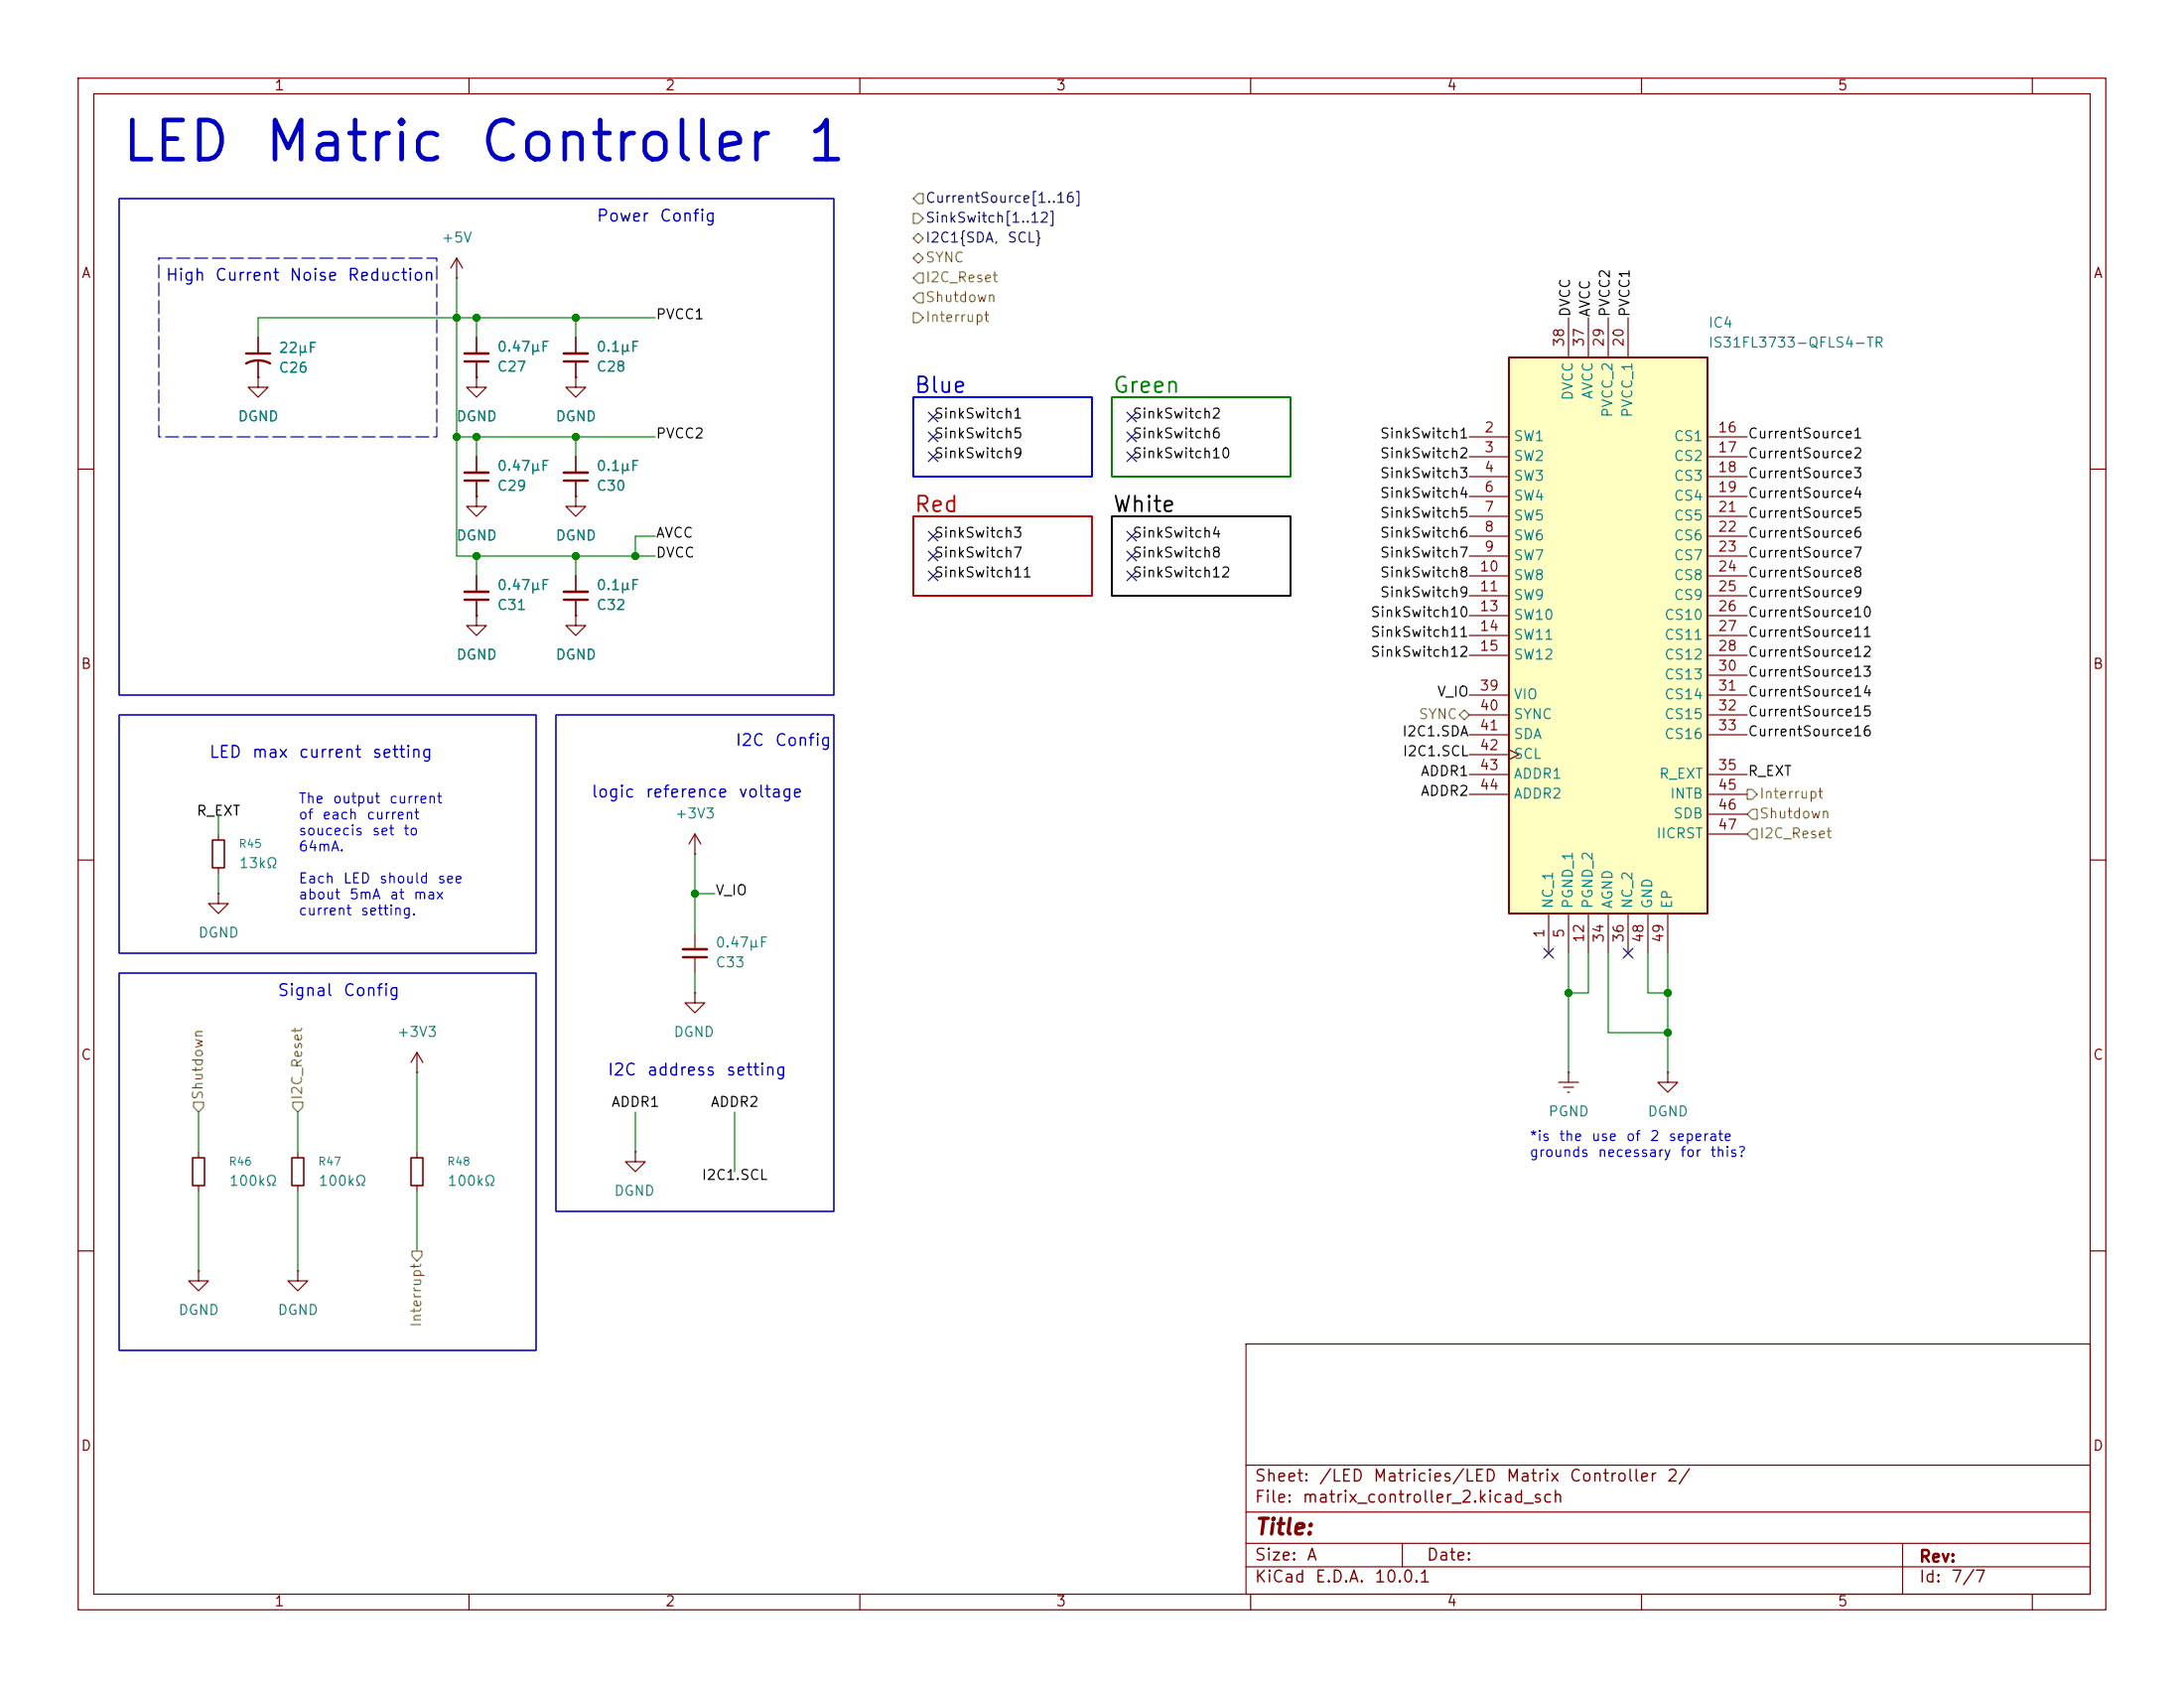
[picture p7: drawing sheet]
<svg xmlns="http://www.w3.org/2000/svg" width="279mm" height="216mm" viewBox="0 0 279 216" stroke-linecap="round" stroke-linejoin="round" font-family="sans-serif">
<g fill="none" stroke="#840000" stroke-width=".15">
<path d="M10 10h259.4v195.9h-259.4zM12 12h255.4v191.9h-255.4zM60 10v2M110 10v2M160 10v2M210 10v2M260 10v2M58.4 35.6h.1M58.4 33l-.7 1.3M58.4 33l.8 1.3M58.4 33v2.6M33 48.3v1.2h-1.3l1.3 1.3 1.3-1.3h-1.3"/>
<path d="M33 48.3h.1M61 48.3v1.2h1.2l-1.2 1.3-1.3-1.3h1.3M61 48.3h.1M61 43.2v2M61 46.2v2.1M61 58.4v2.1M73.7 48.3v1.2h1.2l-1.2 1.3-1.3-1.3h1.3M73.7 48.3h.1M73.7 43.2v2M73.7 46.2v2.1M73.7 58.4v2.1M10 60h2"/>
<path d="M61 78.7v1.3h1.2l-1.2 1.3-1.3-1.3h1.3M61 78.7h.1M61 63.5v1.3h1.2l-1.2 1.2-1.3-1.2h1.3M61 63.5h.1M61 61.5v2M61 73.7v2M61 76.7v2M73.7 78.7v1.3h1.2l-1.2 1.3-1.3-1.3h1.3M73.7 78.7h.1M73.7 63.5v1.3h1.2l-1.2 1.2-1.3-1.2h1.3M73.7 63.5h.1M73.7 61.5v2"/>
<path d="M73.7 73.7v2M73.7 76.7v2M267.4 60h2M10 110h2M27.9 114.3v1.3h1.3l-1.3 1.2-1.2-1.2h1.2M27.9 114.3h.1M27.9 106.7v.7M27.9 111v.8M88.9 109.2h.1M88.9 106.7l.8 1.3M88.9 106.7l-.8 1.3M88.9 106.7v2.5"/>
<path d="M267.4 110h2M53.3 137.2h.1M53.3 134.6v2.6M53.3 134.6l-.7 1.3M53.3 134.6l.8 1.3M88.9 127v1.3h1.3l-1.3 1.2-1.3-1.2h1.3M88.9 127h.1M199.4 138.4h2.5M200 139.1h1.3M200.5 139.7h.3M200.7 137.2h.1M200.7 137.2v1.2"/>
<path d="M213.4 137.2v1.2h1.2l-1.2 1.3-1.3-1.3h1.3M213.4 137.2h.1M25.4 147.3v.8M25.4 151.6v.8M38.1 147.3v.8M38.1 151.6v.8M53.3 147.3v.8M53.3 151.6v.8M81.3 147.3v1.3h1.2l-1.2 1.3-1.3-1.3h1.3M81.3 147.3h.1M10 160h2M25.4 162.6v1.2h1.3l-1.3 1.3-1.3-1.3h1.3"/>
<path d="M25.4 162.6h.1M38.1 162.6v1.2h1.3l-1.3 1.3-1.3-1.3h1.3M38.1 162.6h.1M159.4 171.9h108v32h-108zM267.4 160h2M159.4 197.4h108M159.4 193.4h108M159.4 187.4h108M179.4 197.4v3M243.4 197.4v6.5M60 203.9v2M110 203.9v2"/>
<path d="M159.4 200.4h108M160 203.9v2M210 203.9v2M260 203.9v2"/>
</g>
<path d="M59.4 46.2h3.1M72.1 46.2h3.1M59.4 61.5h3.1M59.4 76.7h3.1M72.1 61.5h3.1M72.1 76.7h3.1" fill="none" stroke="#840000" stroke-width=".3"/>
<path d="M59.4 45.2h3.1M72.1 45.2h3.1M59.4 60.5h3.1M59.4 75.7h3.1M72.1 60.5h3.1M72.1 75.7h3.1" fill="none" stroke="#840000" stroke-width=".33"/>
<path d="M27.2 107.4h1.5v3.6h-1.5zM24.6 148.1h1.6v3.5h-1.6zM37.3 148.1h1.6v3.5h-1.6zM52.6 148.1h1.5v3.5h-1.5z" fill="none" stroke="#840000" stroke-width=".2"/>
<path d="M193 45.7h25.4v71.1h-25.4z" fill="#ffffc2"/>
<path d="M193 45.7h25.4v71.1h-25.4z" fill="none" stroke="#840000" stroke-width=".25"/>
<g fill="none" stroke="#840000" stroke-width=".15">
<path d="M33 48.3h.1M33 43.2v2M33 46.2v2.1M61 48.3h.1M61 43.2v2M61 46.2v2.1M61 58.4v2.1M73.7 48.3h.1M73.7 43.2v2M73.7 46.2v2.1M73.7 58.4v2.1M188 55.9h5"/>
<path d="M188 58.4h5M200.7 40.6v5.1M203.2 40.6v5.1M205.7 40.6v5.1M208.3 40.6v5.1M218.4 55.9h5.1M218.4 58.4h5.1M61 63.5h.1M61 78.7h.1M61 61.5v2M61 73.7v2M61 76.7v2"/>
<path d="M73.7 63.5h.1M73.7 78.7h.1M73.7 61.5v2M73.7 73.7v2M73.7 76.7v2M188 61h5M188 63.5h5M188 66h5M188 68.6h5M188 71.1h5M188 73.7h5M188 76.2h5"/>
<path d="M188 78.7h5M218.4 61h5.1M218.4 63.5h5.1M218.4 66h5.1M218.4 68.6h5.1M218.4 71.1h5.1M218.4 73.7h5.1M218.4 76.2h5.1M218.4 78.7h5.1M188 81.3h5M188 83.8h5M188 88.9h5"/>
<path d="M188 91.4h5M188 94h5M188 99.1h5M188 96.5h5M193 95.9l1.3 .6-1.3 .7M218.4 81.3h5.1M218.4 83.8h5.1M218.4 86.4h5.1M218.4 88.9h5.1M218.4 91.4h5.1M218.4 94h5.1M218.4 99.1h5.1"/>
<path d="M88.9 119.4v2M188 101.6h5M198.1 116.8v5.1M200.7 116.8v5.1M203.2 116.8v5.1M205.7 116.8v5.1M208.3 116.8v5.1M210.8 116.8v5.1M213.4 116.8v5.1M218.4 101.6h5.1M218.4 104.1h5.1M218.4 106.7h5.1"/>
<path d="M88.9 122.4v2.1"/>
</g>
<path d="M31.5 46.5a3.2 3.2 0 0 1 3 0M31.5 45.2h3M87.4 122.4h3" fill="none" stroke="#840000" stroke-width=".3"/>
<path d="M87.4 121.4h3" fill="none" stroke="#840000" stroke-width=".33"/>
<g fill="none" stroke="#848400" stroke-width=".15">
<path d="M116.8 33l.7-.6 .6 .6-.6 .7zM116.8 30.5l.7-.7 .6 .7-.6 .6zM116.8 27.3h.7l.6 .6-.6 .7h-.7zM117.5 37.5h.6v1.2h-.6l-.7-.6zM117.5 34.9h.6v1.3h-.6l-.7-.6zM117.5 24.8h.6v1.2h-.6l-.7-.6zM116.8 40h.7l.6 .6-.6 .7h-.7zM186.7 91.4l.6-.6 .7 .6-.7 .7zM223.5 101h.7l.6 .6-.6 .6h-.7zM224.2 106h.6v1.3h-.6l-.7-.6zM224.2 103.5h.6v1.3h-.6l-.7-.7zM24.8 141h1.2v.6l-.6 .6-.6-.6z"/>
<path d="M37.5 141h1.2v.6l-.6 .6-.6-.6zM52.7 160h1.3v.7l-.7 .6-.6-.6z"/>
</g>
<g fill="none" stroke="#008400" stroke-width=".15">
<path d="M58.4 35.6v35.5h25.4M58.4 55.9h25.4M61 40.6v2.6M61 55.9v2.5M73.7 40.6v2.6M73.7 55.9v2.5M83.8 40.6h-50.8v2.6M61 71.1v2.6M73.7 71.1v2.6M83.8 68.6h-2.5v2.5M27.9 104.1v2.6M27.9 111.8v2.5"/>
<path d="M88.9 109.2v10.2M88.9 114.3h2.5M53.3 137.2v10.1M88.9 124.5v2.5M200.7 121.9v15.3M203.2 121.9v5.1h-2.5M205.7 121.9v10.2h7.7M210.8 121.9v5.1h2.6M213.4 121.9v15.3M25.4 142.2v5.1M25.4 152.4v10.2M38.1 142.2v5.1"/>
<path d="M38.1 152.4v10.2M53.3 152.4v7.6M81.3 142.2v5.1M94 142.2v7.7"/>
</g>
<g fill="none" stroke="#000084" stroke-width=".15">
<path d="M118.8 57.8l1.2 1.2M118.8 52.7l1.2 1.2M118.8 55.3l1.2 1.2M120 57.8l-1.2 1.2M120 52.7l-1.2 1.2M120 55.3l-1.2 1.2M144.2 52.7l1.2 1.2M144.2 57.8l1.2 1.2M144.2 55.3l1.2 1.2M145.4 52.7l-1.2 1.2M145.4 57.8l-1.2 1.2M145.4 55.3l-1.2 1.2"/>
<path d="M118.8 68l1.2 1.2M118.8 73.1l1.2 1.2M118.8 70.5l1.2 1.2M120 68l-1.2 1.2M120 73.1l-1.2 1.2M120 70.5l-1.2 1.2M144.2 68l1.2 1.2M144.2 73.1l1.2 1.2M144.2 70.5l1.2 1.2M145.4 68l-1.2 1.2M145.4 73.1l-1.2 1.2M145.4 70.5l-1.2 1.2"/>
<path d="M197.5 121.3l1.2 1.2M198.7 121.3l-1.2 1.2M207.7 121.3l1.2 1.2M208.9 121.3l-1.2 1.2"/>
</g>
<path d="M15.2 25.4h91.5v63.5h-91.5zM15.2 91.4h53.4v30.5h-53.4zM71.1 91.4h35.6v63.5h-35.6zM15.2 124.5h53.4v48.2h-53.4z" fill="none" stroke="#0000c2" stroke-width=".2"/>
<path d="M116.8 66h22.9v10.2h-22.9z" fill="none" stroke="#c20000" stroke-width=".25"/>
<path d="M142.2 66h22.9v10.2h-22.9z" fill="none" stroke="#000" stroke-width=".25"/>
<path d="M20.3 33h35.6v22.9h-35.6z" fill="none" stroke="#0000c2" stroke-width=".15" stroke-dasharray="1.7 .6"/>
<path d="M142.2 50.8h22.9v10.2h-22.9z" fill="none" stroke="#008400" stroke-width=".25"/>
<path d="M116.8 50.8h22.9v10.2h-22.9z" fill="none" stroke="#00f" stroke-width=".25"/>
<g fill="#008400" stroke="#008400" stroke-width=".13">
<circle cx="213.4" cy="132.1" r=".46"/>
<circle cx="213.4" cy="127" r=".46"/>
<circle cx="200.7" cy="127" r=".46"/>
<circle cx="61" cy="71.1" r=".46"/>
<circle cx="73.7" cy="55.9" r=".46"/>
<circle cx="73.7" cy="71.1" r=".46"/>
<circle cx="58.4" cy="40.6" r=".46"/>
<circle cx="73.7" cy="40.6" r=".46"/>
<circle cx="61" cy="40.6" r=".46"/>
<circle cx="81.3" cy="71.1" r=".46"/>
<circle cx="61" cy="55.9" r=".46"/>
<circle cx="58.4" cy="55.9" r=".46"/>
<circle cx="88.9" cy="114.3" r=".46"/>
</g>
<g font-size="5" fill="#0000c2">
<text x="15.2" y="21.9">LED</text>
<text x="33.5" y="21.9">Matric</text>
<text x="61" y="21.9">Controller</text>
<text x="102.9" y="21.9">1</text>
</g>
<text font-size="2" fill="#0000c2" x="116.8" y="50.8">Blue</text>
<text font-size="2" fill="#008400" x="142.2" y="50.8">Green</text>
<text font-size="2" fill="#c20000" x="116.8" y="66">Red</text>
<text font-size="2" x="142.2" y="66">White</text>
<text font-size="2" fill="#840000" x="160.4" y="196.8">Title:</text>
<g font-size="1.5" fill="#0000c2">
<text x="76.2" y="28.7">Power</text>
<text x="84.3" y="28.7">Config</text>
<text x="21.1" y="36.3">High</text>
<text x="27.4" y="36.3">Current</text>
<text x="36.9" y="36.3">Noise</text>
<text x="44.4" y="36.3">Reduction</text>
<text x="94" y="95.8">I2C</text>
<text x="99" y="95.8">Config</text>
<text x="26.7" y="97.3">LED</text>
<text x="32.1" y="97.3">max</text>
<text x="38.1" y="97.3">current</text>
<text x="47.5" y="97.3">setting</text>
<text x="75.6" y="102.4">logic</text>
<text x="82.5" y="102.4">reference</text>
<text x="94.4" y="102.4">voltage</text>
<text x="35.4" y="127.8">Signal</text>
<text x="43.8" y="127.8">Config</text>
<text x="77.6" y="137.9">I2C</text>
<text x="82.7" y="137.9">address</text>
<text x="92.8" y="137.9">setting</text>
</g>
<g font-size="1.5" fill="#840000">
<text x="160.4" y="189.9">Sheet:</text>
<text x="168.6" y="189.9">/LED</text>
<text x="175.6" y="189.9">Matricies/LED</text>
<text x="192.6" y="189.9">Matrix</text>
<text x="200.7" y="189.9">Controller</text>
<text x="213.1" y="189.9">2/</text>
<text x="160.4" y="192.6">File:</text>
<text x="166.5" y="192.6">matrix_controller_2.kicad_sch</text>
<text x="160.4" y="202.8">KiCad</text>
<text x="160.4" y="200">Size:</text>
<text x="167.1" y="200">A</text>
<text x="168.1" y="202.8">E.D.A.</text>
<text x="175.7" y="202.8">10.0.1</text>
<text x="182.4" y="200">Date:</text>
<text x="245.4" y="200.2">Rev:</text>
<text x="245.4" y="202.8">Id:</text>
<text x="249.5" y="202.8">7/7</text>
</g>
<g font-size="1.3" fill="#840000">
<text x="35" y="11.9">1</text>
<text x="85" y="11.9">2</text>
<text x="135" y="11.9">3</text>
<text x="185" y="11.9">4</text>
<text x="235" y="11.9">5</text>
<text x="10.3" y="35.9">A</text>
<text x="267.7" y="35.9">A</text>
<text x="200.4" y="44.5" transform="rotate(-90 200.4 44.5)">38</text>
<text x="202.9" y="44.5" transform="rotate(-90 202.9 44.5)">37</text>
<text x="205.5" y="44.5" transform="rotate(-90 205.5 44.5)">29</text>
<text x="208" y="44.5" transform="rotate(-90 208 44.5)">20</text>
<text x="189.8" y="55.6">2</text>
<text x="189.8" y="58.2">3</text>
<text x="219.7" y="55.6">16</text>
<text x="219.7" y="58.2">17</text>
<text x="189.8" y="60.7">4</text>
<text x="189.8" y="63.2">6</text>
<text x="189.8" y="65.8">7</text>
<text x="219.7" y="60.7">18</text>
<text x="219.7" y="63.2">19</text>
<text x="219.7" y="65.8">21</text>
<text x="189.8" y="68.3">8</text>
<text x="189.8" y="70.9">9</text>
<text x="219.7" y="68.3">22</text>
<text x="219.7" y="70.9">23</text>
<text x="189.2" y="73.4">10</text>
<text x="189.2" y="75.9">11</text>
<text x="219.7" y="73.4">24</text>
<text x="219.7" y="75.9">25</text>
<text x="189.2" y="78.5">13</text>
<text x="189.2" y="81">14</text>
<text x="189.2" y="83.6">15</text>
<text x="219.7" y="78.5">26</text>
<text x="219.7" y="81">27</text>
<text x="219.7" y="83.6">28</text>
<text x="10.3" y="85.9">B</text>
<text x="189.2" y="88.6">39</text>
<text x="219.7" y="86.1">30</text>
<text x="219.7" y="88.6">31</text>
<text x="267.7" y="85.9">B</text>
<text x="189.2" y="91.2">40</text>
<text x="189.2" y="93.7">41</text>
<text x="219.7" y="91.2">32</text>
<text x="219.7" y="93.7">33</text>
<text x="189.2" y="96.3">42</text>
<text x="189.2" y="98.8">43</text>
<text x="189.2" y="101.3">44</text>
<text x="219.7" y="98.8">35</text>
<text x="219.7" y="101.3">45</text>
<text x="219.7" y="103.9">46</text>
<text x="219.7" y="106.4">47</text>
<text x="197.9" y="120.1" transform="rotate(-90 197.9 120.1)">1</text>
<text x="200.4" y="120.1" transform="rotate(-90 200.4 120.1)">5</text>
<text x="202.9" y="120.7" transform="rotate(-90 202.9 120.7)">12</text>
<text x="205.5" y="120.7" transform="rotate(-90 205.5 120.7)">34</text>
<text x="208" y="120.7" transform="rotate(-90 208 120.7)">36</text>
<text x="210.6" y="120.7" transform="rotate(-90 210.6 120.7)">48</text>
<text x="213.1" y="120.7" transform="rotate(-90 213.1 120.7)">49</text>
<text x="10.3" y="135.9">C</text>
<text x="267.7" y="135.9">C</text>
<text x="10.3" y="185.9">D</text>
<text x="267.7" y="185.9">D</text>
<text x="35" y="205.8">1</text>
<text x="85" y="205.8">2</text>
<text x="135" y="205.8">3</text>
<text x="185" y="205.8">4</text>
<text x="235" y="205.8">5</text>
</g>
<g font-size="1.3" fill="#000084">
<text x="118.3" y="28.8">SinkSwitch[1..12]</text>
<text x="118.3" y="26.3">CurrentSource[1..16]</text>
<text x="118.3" y="31.3">I2C1{SDA,</text>
<text x="128.8" y="31.3">SCL}</text>
</g>
<g font-size="1.3" fill="#008484">
<text x="56.4" y="31.3">+5V</text>
<text x="35.6" y="45.4">22μF</text>
<text x="35.6" y="48">C26</text>
<text x="63.5" y="47.8">C27</text>
<text x="63.5" y="45.3">0.47μF</text>
<text x="76.2" y="45.3">0.1μF</text>
<text x="76.2" y="47.8">C28</text>
<text x="218.4" y="42.2">IC4</text>
<text x="218.4" y="44.8">IS31FL3733-QFLS4-TR</text>
<text x="201.5" y="51.3" transform="rotate(-90 201.5 51.3)">DVCC</text>
<text x="204.1" y="51.1" transform="rotate(-90 204.1 51.1)">AVCC</text>
<text x="206.6" y="53.5" transform="rotate(-90 206.6 53.5)">PVCC_2</text>
<text x="209.1" y="53.5" transform="rotate(-90 209.1 53.5)">PVCC_1</text>
<text x="30.3" y="54.2">DGND</text>
<text x="58.3" y="54.2">DGND</text>
<text x="71" y="54.2">DGND</text>
<text x="193.5" y="56.7">SW1</text>
<text x="193.5" y="59.3">SW2</text>
<text x="214" y="56.7">CS1</text>
<text x="214" y="59.3">CS2</text>
<text x="63.5" y="63.1">C29</text>
<text x="63.5" y="60.5">0.47μF</text>
<text x="76.2" y="60.5">0.1μF</text>
<text x="76.2" y="63.1">C30</text>
<text x="193.5" y="61.8">SW3</text>
<text x="193.5" y="64.4">SW4</text>
<text x="214" y="61.8">CS3</text>
<text x="214" y="64.4">CS4</text>
<text x="58.3" y="69.4">DGND</text>
<text x="71" y="69.4">DGND</text>
<text x="193.5" y="66.9">SW5</text>
<text x="193.5" y="69.4">SW6</text>
<text x="193.5" y="72">SW7</text>
<text x="214" y="66.9">CS5</text>
<text x="214" y="69.4">CS6</text>
<text x="214" y="72">CS7</text>
<text x="63.5" y="75.8">0.47μF</text>
<text x="76.2" y="75.8">0.1μF</text>
<text x="193.5" y="74.5">SW8</text>
<text x="193.5" y="77.1">SW9</text>
<text x="214" y="74.5">CS8</text>
<text x="214" y="77.1">CS9</text>
<text x="63.5" y="78.3">C31</text>
<text x="76.2" y="78.3">C32</text>
<text x="193.5" y="79.6">SW10</text>
<text x="193.5" y="82.1">SW11</text>
<text x="212.8" y="79.6">CS10</text>
<text x="212.8" y="82.1">CS11</text>
<text x="58.3" y="84.7">DGND</text>
<text x="71" y="84.7">DGND</text>
<text x="193.5" y="84.7">SW12</text>
<text x="193.5" y="89.8">VIO</text>
<text x="212.8" y="84.7">CS12</text>
<text x="212.8" y="87.2">CS13</text>
<text x="212.8" y="89.8">CS14</text>
<text x="193.5" y="92.3">SYNC</text>
<text x="193.5" y="94.8">SDA</text>
<text x="212.8" y="92.3">CS15</text>
<text x="212.8" y="94.8">CS16</text>
<text x="193.5" y="97.4">SCL</text>
<text x="193.5" y="99.9">ADDR1</text>
<text x="212.2" y="99.9">R_EXT</text>
<text x="86.3" y="105">+3V3</text>
<text x="193.5" y="102.5">ADDR2</text>
<text x="211.8" y="107.5">IICRST</text>
<text x="213.6" y="102.5">INTB</text>
<text x="214" y="105">SDB</text>
<text x="30.5" y="111.4">13kΩ</text>
<text x="199" y="116.3" transform="rotate(-90 199 116.3)">NC_1</text>
<text x="201.5" y="116.3" transform="rotate(-90 201.5 116.3)">PGND_1</text>
<text x="204.1" y="116.3" transform="rotate(-90 204.1 116.3)">PGND_2</text>
<text x="206.6" y="116.3" transform="rotate(-90 206.6 116.3)">AGND</text>
<text x="209.1" y="116.3" transform="rotate(-90 209.1 116.3)">NC_2</text>
<text x="211.7" y="116.3" transform="rotate(-90 211.7 116.3)">GND</text>
<text x="214.2" y="116.3" transform="rotate(-90 214.2 116.3)">EP</text>
<text x="25.3" y="120.2">DGND</text>
<text x="91.4" y="124">C33</text>
<text x="91.4" y="121.5">0.47μF</text>
<text x="50.7" y="132.9">+3V3</text>
<text x="86.1" y="132.9">DGND</text>
<text x="198" y="143.1">PGND</text>
<text x="210.7" y="143.1">DGND</text>
<text x="29.2" y="152">100kΩ</text>
<text x="40.6" y="152">100kΩ</text>
<text x="57.2" y="152">100kΩ</text>
<text x="78.5" y="153.3">DGND</text>
<text x="22.7" y="168.5">DGND</text>
<text x="35.4" y="168.5">DGND</text>
</g>
<g font-size="1.3" fill="#848400">
<text x="118.3" y="33.9">SYNC</text>
<text x="118.3" y="41.5">Interrupt</text>
<text x="118.3" y="39">Shutdown</text>
<text x="118.3" y="36.4">I2C_Reset</text>
<text x="181.4" y="92.3">SYNC</text>
<text x="225" y="107.5">I2C_Reset</text>
<text x="225" y="105">Shutdown</text>
<text x="225" y="102.5">Interrupt</text>
<text x="26.3" y="140.8" transform="rotate(-90 26.3 140.8)">Shutdown</text>
<text x="39" y="140.8" transform="rotate(-90 39 140.8)">I2C_Reset</text>
<text x="54.2" y="169.8" transform="rotate(-90 54.2 169.8)">Interrupt</text>
</g>
<g font-size="1.3">
<text x="83.8" y="41.2">PVCC1</text>
<text x="201.2" y="40.6" transform="rotate(-90 201.2 40.6)">DVCC</text>
<text x="203.7" y="40.6" transform="rotate(-90 203.7 40.6)">AVCC</text>
<text x="206.3" y="40.6" transform="rotate(-90 206.3 40.6)">PVCC2</text>
<text x="208.8" y="40.6" transform="rotate(-90 208.8 40.6)">PVCC1</text>
<text x="119.4" y="53.9">SinkSwitch1</text>
<text x="144.8" y="53.9">SinkSwitch2</text>
<text x="83.8" y="56.4">PVCC2</text>
<text x="119.4" y="56.4">SinkSwitch5</text>
<text x="119.4" y="58.9">SinkSwitch9</text>
<text x="144.8" y="56.4">SinkSwitch6</text>
<text x="144.8" y="58.9">SinkSwitch10</text>
<text x="176.4" y="58.9">SinkSwitch2</text>
<text x="176.4" y="56.4">SinkSwitch1</text>
<text x="223.5" y="58.9">CurrentSource2</text>
<text x="223.5" y="56.4">CurrentSource1</text>
<text x="176.4" y="61.5">SinkSwitch3</text>
<text x="176.4" y="64">SinkSwitch4</text>
<text x="223.5" y="64">CurrentSource4</text>
<text x="223.5" y="61.5">CurrentSource3</text>
<text x="83.8" y="69.1">AVCC</text>
<text x="83.8" y="71.6">DVCC</text>
<text x="119.4" y="71.6">SinkSwitch7</text>
<text x="119.4" y="69.1">SinkSwitch3</text>
<text x="144.8" y="69.1">SinkSwitch4</text>
<text x="144.8" y="71.6">SinkSwitch8</text>
<text x="176.4" y="69.1">SinkSwitch6</text>
<text x="176.4" y="71.6">SinkSwitch7</text>
<text x="176.4" y="66.6">SinkSwitch5</text>
<text x="223.5" y="71.6">CurrentSource7</text>
<text x="223.5" y="69.1">CurrentSource6</text>
<text x="223.5" y="66.6">CurrentSource5</text>
<text x="119.4" y="74.2">SinkSwitch11</text>
<text x="144.8" y="74.2">SinkSwitch12</text>
<text x="176.4" y="74.2">SinkSwitch8</text>
<text x="176.4" y="76.7">SinkSwitch9</text>
<text x="223.5" y="74.2">CurrentSource8</text>
<text x="223.5" y="76.7">CurrentSource9</text>
<text x="175.2" y="81.8">SinkSwitch11</text>
<text x="175.2" y="79.3">SinkSwitch10</text>
<text x="223.5" y="79.3">CurrentSource10</text>
<text x="223.5" y="81.8">CurrentSource11</text>
<text x="175.2" y="84.3">SinkSwitch12</text>
<text x="183.8" y="89.4">V_IO</text>
<text x="223.5" y="84.3">CurrentSource12</text>
<text x="223.5" y="89.4">CurrentSource14</text>
<text x="223.5" y="86.9">CurrentSource13</text>
<text x="179.3" y="94.5">I2C1.SDA</text>
<text x="223.5" y="92">CurrentSource15</text>
<text x="223.5" y="94.5">CurrentSource16</text>
<text x="179.4" y="97">I2C1.SCL</text>
<text x="181.6" y="99.6">ADDR1</text>
<text x="223.5" y="99.6">R_EXT</text>
<text x="25.1" y="104.7">R_EXT</text>
<text x="181.6" y="102.1">ADDR2</text>
<text x="91.4" y="114.8">V_IO</text>
<text x="78.1" y="141.9">ADDR1</text>
<text x="90.8" y="141.9">ADDR2</text>
<text x="89.7" y="151.2">I2C1.SCL</text>
</g>
<g font-size="1.3" fill="#0000c2">
<text x="38.1" y="103.1">The</text>
<text x="38.1" y="105.1">of</text>
<text x="38.1" y="107.2">soucecis</text>
<text x="41.1" y="105.1">each</text>
<text x="42.5" y="103.1">output</text>
<text x="46.8" y="105.1">current</text>
<text x="47.5" y="107.2">set</text>
<text x="49.7" y="103.1">current</text>
<text x="51.5" y="107.2">to</text>
<text x="38.1" y="109.2">64mA.</text>
<text x="38.1" y="113.3">Each</text>
<text x="43.8" y="113.3">LED</text>
<text x="48.4" y="113.3">should</text>
<text x="55.9" y="113.3">see</text>
<text x="38.1" y="115.3">about</text>
<text x="38.1" y="117.4">current</text>
<text x="44.6" y="115.3">5mA</text>
<text x="46" y="117.4">setting.</text>
<text x="49.8" y="115.3">at</text>
<text x="52.8" y="115.3">max</text>
<text x="195.6" y="146.3">*is</text>
<text x="195.6" y="148.3">grounds</text>
<text x="199.4" y="146.3">the</text>
<text x="203.5" y="146.3">use</text>
<text x="204.3" y="148.3">necessary</text>
<text x="207.9" y="146.3">of</text>
<text x="211" y="146.3">2</text>
<text x="213.3" y="146.3">seperate</text>
<text x="214.9" y="148.3">for</text>
<text x="218.7" y="148.3">this?</text>
</g>
<g font-size="1" fill="#008484">
<text x="30.4" y="108.7">R45</text>
<text x="29.2" y="149.3">R46</text>
<text x="40.6" y="149.3">R47</text>
<text x="57.1" y="149.3">R48</text>
</g>
</svg>
